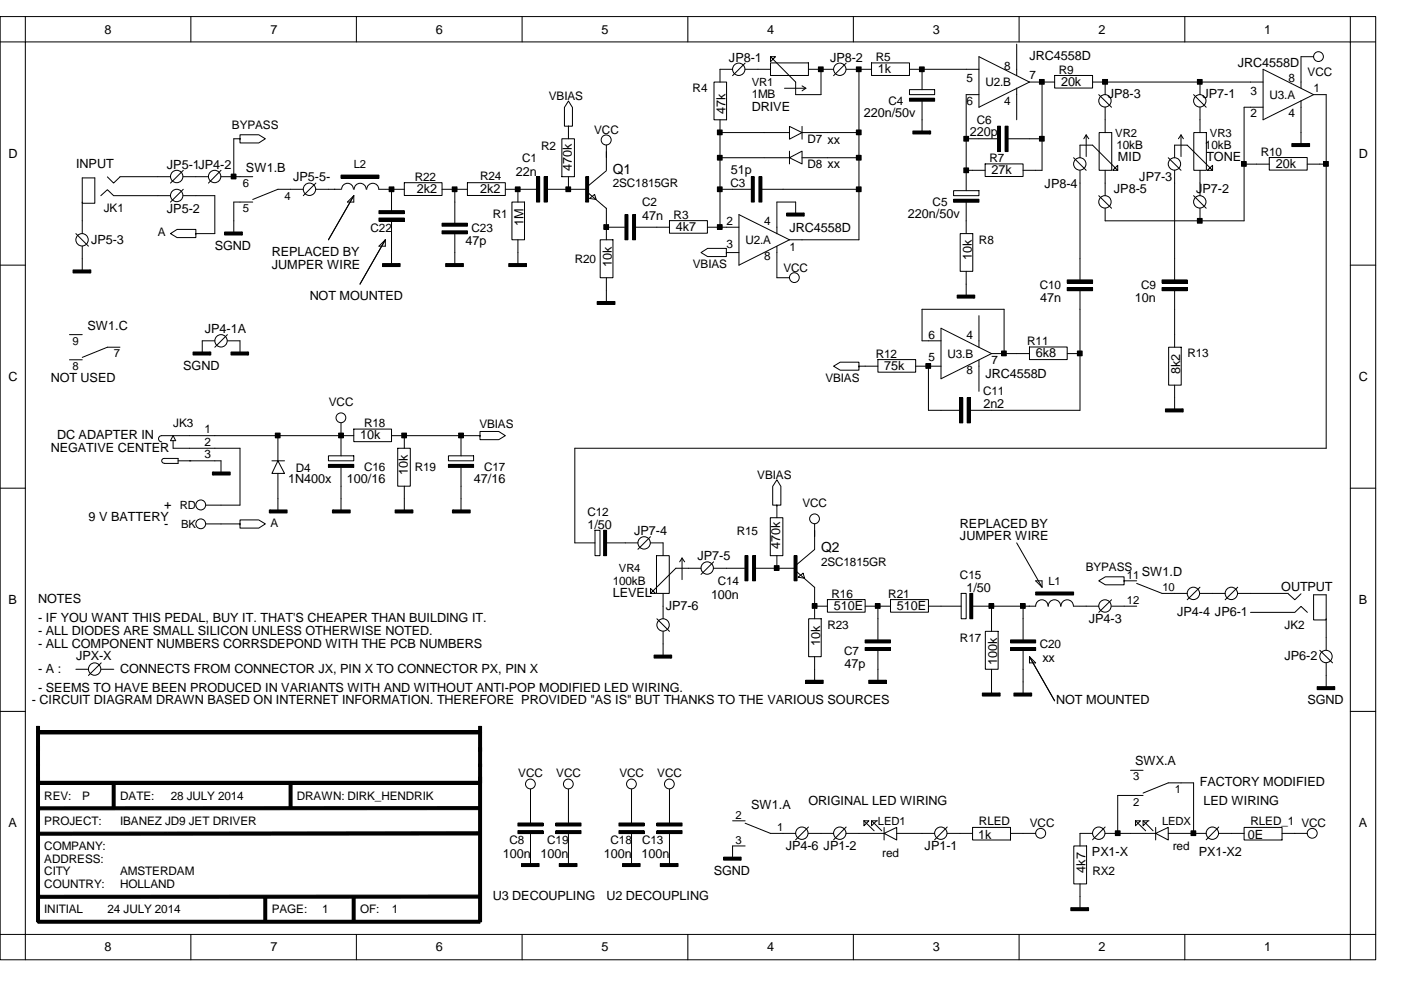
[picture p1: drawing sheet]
<svg xmlns="http://www.w3.org/2000/svg" width="297mm" height="210mm" viewBox="0 0 297 210" stroke-linecap="round" stroke-linejoin="round" font-family="sans-serif">
<g fill="none" stroke="#000" stroke-width=".21">
<path d="M0 3.5h291.7v200h-291.7zM5.4 8.9h280.9v189.2h-280.9zM5.4 3.5v5.4h-5.4M40.5 3.5v5.4M75.6 3.5v5.4M110.7 3.5v5.4M145.8 3.5v5.4M151.4 17.4h2.6v8h-2.6zM155.3 14.7h-2.6v2.7M158 13.4l-2.7 2.6M158 14.7h5.4M163.4 13.3h8v2.7h-8z"/>
<path d="M163.4 12h1l-1 1.1v-1.1l5.3 5.4v2.7h5.4v-5.4M166.3 18.7h4.6M170 18.2l.9 .5M170.9 18.7l-.9 .6M171.4 14.7h5.3M173.5 14.2h1v1h-1zM179.4 13.4l-2.7 2.6M179.4 14.7h5.4M180.9 3.5v5.4M181.6 14.2h1v1h-1zM182.1 14.7v36.1h-14.7M184.8 13.3h8v2.7h-8z"/>
<path d="M192.8 19h5.4v1.1h-5.4zM192.8 14.7h14.8M194.9 14.2h1.1v1h-1.1zM195.5 14.7v4.3M207.6 12l10.7 5.4-10.7 5.3zM215.6 9.4v6.6M215.6 18.7v6.7M216.1 3.5v5.4M218.3 17.4h5.3M220.4 16.8h1v1.1h-1zM220.9 17.4v18.7h-4M223.6 16h8v2.7h-8z"/>
<path d="M231.6 17.4h36.2M233.8 16.8h1v1.1h-1zM234.3 17.4v2.7M251.2 3.5v5.4M253.9 16.8h1v1.1h-1zM254.4 17.4v2.7M267.8 14.7l10.7 5.4-10.7 5.3zM278.5 12h-2.7v6.7M286.3 3.5v5.4h5.4M17.4 37.7h2.7v5.4h-2.7zM22.8 37.5l1.3 1.3 1.3-1.3M25.4 37.5h10.7"/>
<path d="M38.9 36.1l-2.8 2.7M38.9 37.5h5.3M46.9 36.1l-2.7 2.7M46.9 37.5h6.7M49 36.9h1v1h-1zM50.9 28.6h4l1.4 .8-1.4 .9h-4zM50.9 29.4h.1M50.9 29.4h-1.3v8.1M67 38.8l-2.7 2.7M72.3 37.1h8v.7h-8zM82.5 39.6h1v1h-1zM85.7 38.7h8v2.7h-8z"/>
<path d="M95.9 39.6h1v1h-1zM99.1 38.7h8v2.7h-8zM109.3 39.6h1v1h-1zM113.7 37.5h.7v5.3h-.7zM115.4 37.5h.6v5.3h-.6zM119.1 29.4h2.7v8.1h-2.7zM120 39.6h1v1h-1zM120.5 21.4l.9 1.4v4h-1.7v-4zM120.5 26.8h.1M120.5 26.8v2.6M120.5 37.5v2.6M124.2 37.5h.6v5.3h-.6z"/>
<path d="M128.6 36.2l-4.1 3.4M128.6 30.8v5.3M152.1 32.9h1v1.1h-1zM152.1 39.6h1v1h-1zM152.1 27.6h1v1h-1zM152.7 28.1h14.7M152.7 33.4h14.7M152.7 25.4v22.8M159.3 37.5h.6v5.3h-.6zM160.9 37.5h.6v5.3h-.6zM167.4 26.8l2.6 1.3-2.6 1.4zM167.4 33.4l2.6-1.4v2.8z"/>
<path d="M167.4 32v2.8M170 26.8v2.7M170 28.1h12.1M170 33.4h12.1M181.6 32.9h1v1.1h-1zM181.6 27.6h1v1h-1zM181.6 39.6h1v1h-1zM192.8 20.8h5.4v.7h-5.4zM193.5 27.8h3.6v.6h-3.6zM195.5 21.1v7M197.1 27.8h.2v.6h-.2zM204.3 28.9h1.1v1h-1.1z"/>
<path d="M204.3 35.6h1.1v1h-1.1zM204.8 29.4h6.6M204.8 36.1h4.1M207.6 20.1h-2.8v20.3M208.9 34.8h8v2.6h-8zM211.5 26.8h.6v5.3h-.6zM213.1 26.8h.6v5.3h-.6zM213.7 29.4h7.2M220.4 28.9h1v1h-1zM227.6 33.4l2.7 2.7M229 33.4v-2.6h2.6l5.4 5.3h-1.1l1.1-1v1M229 36.1v23.3"/>
<path d="M230.3 28.6v4.6M230.3 28.6l.5 .8M230.3 28.6l-.5 .8M233 20.1l2.7 2.6M233 28.1h2.7v8h-2.7zM234.3 22.7v5.4M234.3 36.1v5.4M247.7 33.4l2.7 2.7M249 33.4v-2.6h2.7l5.4 5.3h-1.1l1.1-1v1M249 36.1v23.3M250.4 28.6v4.6M250.4 28.6l.5 .8"/>
<path d="M250.4 28.6l-.6 .8M253.1 20.1l2.6 2.6M253.1 28.1h2.7v8h-2.7zM254.4 22.7v5.4M254.4 36.1v5.4M263.2 34.2h1v1.1h-1zM263.8 34.8h5.3M267.8 22.7h-4v24.1h-29.5v-2.6M269.1 33.4h8.1v2.7h-8.1zM273.9 30.4h3.5v.7h-3.5zM275.8 21.3v9.5M277.2 34.8h4"/>
<path d="M277.4 30.4h.3v.7h-.3zM278.5 20.1h2.7v74.9h-159.3v20.1h4.2M280.6 34.2h1v1.1h-1zM0 56.2h5.4M15.5 57.2h3.5v.7h-3.5zM16.1 49.5l2.7 2.7M17.4 42.8v6.7M17.4 52.2v5.3M19 57.2h.3v.7h-.3zM21.4 41.5l1.4-1.3 1.3 1.3M24.1 41.5h12M36.1 49.5l1.4-.9h4v1.8h-4z"/>
<path d="M38.9 40.1l-2.8 2.7M38.9 41.5h6.6v8h-4M41.5 49.5h.1M47.6 49.2h3.6v.6h-3.6zM51.2 49.2h.2v.6h-.2zM53.6 42.8h-4v6.7M64.3 40.1h-5.4l-5.3 2.2M67 40.1h5.3M72.4 40.1a1.25 1.25 0 0 1 1.3-1.2 1.25 1.25 0 0 1 1.2 1.2M75 41.5v1.3h-1.3zM75 41.5l-5.4 9.3M75.1 40.1a1.27 1.27 0 0 1 1.3-1.2 1.27 1.27 0 0 1 1.2 1.2"/>
<path d="M77.8 40.1a1.27 1.27 0 0 1 1.2-1.2 1.27 1.27 0 0 1 1.3 1.2M80.3 46.2h5.4v.7h-5.4zM80.3 44.7h5.4v.6h-5.4zM80.3 40.1h1.3M80.3 52.2l1.4-1.4v1.4zM81.1 55.9h3.5v.6h-3.5zM81.7 40.1h4M81.7 50.8l-5.4 9.4M83 40.1v4.6M83 47v9.2M84.6 55.9h.2v.6h-.2zM93.7 48.9h5.4v.7h-5.4z"/>
<path d="M93.7 47.3h5.4v.7h-5.4zM93.7 40.1h5.4M94.5 55.9h3.5v.6h-3.5zM96.4 40.1v7.3M96.4 49.7v6.5M98 55.9h.3v.6h-.3zM107.1 40.1h6.6M107.9 55.9h3.5v.6h-3.5zM108.5 42.8h2.7v8h-2.7zM109.8 40.1v2.7M109.8 50.8v5.4M111.4 55.9h.2v.6h-.2z"/>
<path d="M115.9 40.1h8.6M124.5 40.7l4.1 3.5M125 42.1l1.1-.9 .3 1.1zM127.3 50.8h2.7v8.1h-2.7zM128 47.6h1v1h-1zM128.6 44.2v6.6M128.6 58.9v5.4M128.6 48.2h3.8M132.5 45.5h.6v5.3h-.6zM134.1 45.5h.6v5.3h-.6zM134.7 48.2h7.2M141.9 46.8h8.1v2.6h-8.1z"/>
<path d="M148.6 53.6l1.4-.9h4v1.7h-4zM150 48.2h6.7M152.1 47.6h1v1h-1zM152.7 40.1h6.5M154 53.6h.1M154 53.6h2.7M156.7 45.5l10.7 5.3-10.7 5.4zM161.5 40.1h20.6M164.7 52.2v6.7h2.7M166.8 45.2h3.5v.6h-3.5zM168.7 45.5v-2.7h-4v6.8M170.3 45.2h.2v.6h-.2z"/>
<path d="M202.2 42.2h5.4v.7h-5.4zM202.2 40.4h5.4v1.1h-5.4zM203.6 49.5h2.6v8h-2.6zM204.8 42.5v7M204.8 57.5v5.4M226.3 59.4h5.3v.6h-5.3zM233 41.5l2.7 2.7M246.4 59.4h5.3v.6h-5.3zM253.1 41.5l2.6 2.7M253.9 46.3h1v1h-1zM254.4 44.2v2.6M286.3 56.2h5.4"/>
<path d="M14.7 76.3h2.7M14.7 71h2.7M25.4 73.6h-2.6l-5.4 2.2M40.9 74.6h3.6v.7h-3.6zM44.5 74.6h.2v.7h-.2zM45.5 72.3h-2.6v2.7M48.2 71l-2.7 2.6M48.2 72.3h2.7v2.7M49 74.6h3.5v.7h-3.5zM52.5 74.6h.2v.7h-.2zM126.6 63.9h3.6v.7h-3.6zM130.2 63.9h.2v.7h-.2z"/>
<path d="M176.7 77.6l1.4-.8h4v1.7h-4zM182.1 77.6h.1M182.1 77.6h4M186.1 76.2h8v2.7h-8zM194.1 77.6h5.4M196.3 77.1h1v1h-1zM196.8 77.6v9.4h6.6M199.5 69.6l10.7 5.4-10.7 5.3zM199.5 72.3h-4v-6.7h17.4v9.4M202.9 62.6h3.6v.6h-3.6zM206.5 62.6h.2v.6h-.2zM207.6 66.9v6.8"/>
<path d="M207.6 76.3v6.7M210.2 75h8.1M212.3 74.4h1.1v1h-1.1zM218.3 73.6h8v2.6h-8zM226.3 61h5.3v.6h-5.3zM226.3 75h2.7M228.4 74.4h1v1h-1zM229 61.7v25.3h-23.3M246.4 61h5.3v.6h-5.3zM247.8 73.6h2.6v8.1h-2.6zM249 61.7v11.9M34.8 98.2a.51 .51 0 0 1-.5-.5 .51 .51 0 0 1 .5-.5h3v1.1h-3"/>
<path d="M36.7 93.4v1.6h14.2v12.1h-7.2M36.7 92.4l.6 1h-1.2zM37.8 97.7h9.1v2.7M57.7 97.7h2.6M58.4 91.8h1v1h-1zM58.9 97.7l1.4 2.7h-2.6zM58.9 92.4v5.3M69.6 98.5h5.4v.6h-5.4zM69.6 96.6h5.4v1.1h-5.4zM71.8 91.8h1v1h-1zM72.3 89.7v6.9M72.3 98.7v9.7"/>
<path d="M75 92.4h-40.7a.66 .66 0 0 0-.7 .6 .66 .66 0 0 0 .7 .7M75 91h8v2.6h-8zM83 92.4h18.8M84.3 95h2.7v8.1h-2.7zM85.2 91.8h1v1h-1zM85.7 92.4v2.6M95.1 98.5h5.3v.6h-5.3zM95.1 96.6h5.3v1.1h-5.3zM97.2 91.8h1.1v1h-1.1zM97.7 92.4v4.2M97.7 98.7v9.7M101.8 91.5h3.9l1.4 .9-1.4 .8h-3.9z"/>
<path d="M101.8 92.4h.1M203.5 84.3h.6v5.4h-.6zM205.1 84.3h.6v5.4h-.6zM247.1 86.7h3.6v.6h-3.6zM249 81.7v5.3M250.7 86.7h.2v.6h-.2zM0 103.5h5.4M43.7 111.1h7.2M45 100.1h.3v.6h-.3zM45.3 100.1h3.5v.6h-3.5zM50.9 110.2h4l1.4 .9-1.4 .9h-4zM50.9 111.1h.1"/>
<path d="M57.1 108.1h.2v.7h-.2zM57.3 108.1h3.6v.7h-3.6zM58.9 100.4v8M70.5 108.1h.2v.7h-.2zM70.7 108.1h3.5v.7h-3.5zM83.8 108.1h3.5v.7h-3.5zM85.7 103.1v5.3M87.3 108.1h.2v.7h-.2zM95.9 108.1h.2v.7h-.2zM96.1 108.1h3.6v.7h-3.6zM126.1 112.4h1.1v5.4h-1.1zM128 112.4h.6v5.4h-.6z"/>
<path d="M128.2 115.1h7.1M137.9 113.8l-2.6 2.7M137.9 115.1h2.7v2.7M139.2 117.8h2.7v8h-2.7zM144.6 118.3v4.6M144.6 118.3l-.5 .8M144.6 118.3l.6 .8M151.3 119.1l-2.7 2.7M157.9 117.8h.7v5.3h-.7zM159.6 117.8h.6v5.3h-.6zM163.3 109.8h2.7v8h-2.7zM164.2 119.9h1v1h-1z"/>
<path d="M164.7 101.7l.9 1.4v4h-1.8v-4zM164.7 107.1h.1M164.7 107.1v2.7M164.7 117.8v2.7M168.4 117.8h.6v5.3h-.6zM172.7 116.5l-4 3.4M172.7 111.1v5.4M215.6 115.1l5.3 9.4M286.3 103.5h5.4M138.7 138.9h3.5v.6h-3.5zM139.3 131.2l2.6 2.7M140.6 125.8v5.4"/>
<path d="M140.6 133.9v5.3M142.2 138.9h.2v.6h-.2zM148.6 120.5h-5.3l-5.4 5.3h1.1l-1.1-1v1M151.3 120.5h6.6M160.1 120.5h8.6M168.7 121l4 3.5M169.2 122.4l1.1-.9 .3 1.1zM171.4 131.2h2.7v8h-2.7zM172.2 128h1v1h-1zM172.7 128.5h2.7M172.7 124.5v6.7M172.7 139.2v5.4"/>
<path d="M175.4 127.1h8v2.7h-8zM183.4 137.3h5.4v.6h-5.4zM183.4 135.7h5.4v.6h-5.4zM183.4 128.5h5.4M185.6 128h1v1h-1zM186.1 128.5v7.2M186.1 138v6.6M188.8 127.1h8v2.7h-8zM196.8 128.5h7M203.8 125.8h1v5.4h-1zM205.6 125.8h.6v5.4h-.6zM205.9 128.5h13.7a1.31 1.31 0 0 1 1.3-1.3 1.31 1.31 0 0 1 1.3 1.3"/>
<path d="M208.9 133.9h2.7v8h-2.7zM209.7 128h1v1h-1zM210.2 128.5v5.4M214.2 137.3h5.4v.6h-5.4zM214.2 135.7h5.4v.6h-5.4zM216.4 128h1v1h-1zM216.9 128.5v7.2M216.9 138v9.2M218.3 139.2l1.3 1.3h-1.3zM218.3 139.2l5.3 9.4M219.6 125.5h8v.7h-8zM219.6 123.1h1.3v1.4z"/>
<path d="M222.2 128.5a1.31 1.31 0 0 1 1.4-1.3 1.31 1.31 0 0 1 1.3 1.3M225 128.5a1.31 1.31 0 0 1 1.3-1.3 1.31 1.31 0 0 1 1.3 1.3h1.3M229 128.5h4M233 123.1l1.4-.8h3.9v1.7h-3.9zM235.7 127.2l-2.7 2.6M235.7 128.5h5.3M238.3 123.1h.1M238.3 123.1h2.7M241 123.7l5.4 2.1h5.3M254.4 124.5l-2.7 2.7M254.4 125.8h5.4M262.4 124.5l-2.6 2.7"/>
<path d="M262.4 125.8h10.7M265.1 129.8h9.4l1.3-1.2 1.4 1.2M273.1 125.9l1.4 1.3 1.3-1.3M278.5 126.1h2.7v5.3h-2.7zM279.8 137.9l2.7 2.6M281.2 131.2v6.7M0 150.8h5.4M7.7 155h.7v4.1h-.7zM7.7 154h.7v1.3h-.7zM7.7 158.2h.7v4.1h-.7zM8 154.9h93.8v.7h-93.8zM16.1 141.9h2.7"/>
<path d="M21.5 140.5l-2.7 2.7M21.5 141.9h2.6M101.5 155.3h.6v4h-.6zM101.5 154h.6v1.3h-.6zM101.5 158.5h.6v4.1h-.6zM170.8 144.2h3.5v.7h-3.5zM174.3 144.2h.2v.7h-.2zM184.2 144.2h3.5v.7h-3.5zM187.7 144.2h.3v.7h-.3zM208.3 146.9h3.5v.7h-3.5zM210.2 141.9v5.3M211.8 146.9h.2v.7h-.2z"/>
<path d="M215 146.9h3.5v.7h-3.5zM218.5 146.9h.2v.7h-.2zM279.3 145.6h3.5v.6h-3.5zM281.2 140.5v5.4M282.8 145.6h.2v.6h-.2zM286.3 150.8h5.4M7.7 164.7h.7v30.8h-.7zM7.7 162h.7v4h-.7zM8 176.4h93.8v.6l-93.8 .1zM8 171.1l93.8-.1v.7h-93.8zM8 165.7h93.8v.6h-93.8zM23.8 166h.6v5.4h-.6z"/>
<path d="M61.3 166h.6v5.4h-.6zM101.5 164.7h.6v30.8h-.6zM101.5 162h.6v4h-.6zM109.8 176.1h5.3v.6h-5.3zM109.8 174.5h5.3v.6h-5.3zM112.5 167.3v7.2M112.5 176.9v6.5M117.9 176.1h5.3v.6h-5.3zM117.9 174.5h5.3v.6h-5.3zM120.5 167.3v7.2M120.5 176.9v6.5M131.2 176.1h5.4v.6h-5.4z"/>
<path d="M131.2 174.5h5.4v.6h-5.4zM133.9 167.3v7.2M133.9 176.9v6.5M139.3 176.1h5.3v.6h-5.3zM139.3 174.5h5.3v.6h-5.3zM141.9 167.3v7.2M141.9 176.9v6.5M155.3 174h2.7M158 174.5l5.4 2.2h5.3M158 179.4h-2.7v2.7M171.4 175.3l-2.7 2.8M171.4 176.7h5.3"/>
<path d="M179.4 175.3l-2.7 2.8M179.4 176.7h8M183.2 174h1l-1 1.1zM183.2 174l2.1 2.1M184.8 174l2.1 2.1M184.8 174v1.1l1-1.1M184.8 174h1.3M187.4 176.7l2.7-1.3v2.7zM187.4 175.4v2.7M190.1 176.7h8.1M200.8 175.3l-2.6 2.8M200.8 176.7h5.4"/>
<path d="M206.2 175.4h8v2.7h-8zM214.2 176.7h5.4M227.7 179.4h2.7v8h-2.7zM231.6 176.7h-2.6v2.7M234.3 175.3l-2.7 2.8M234.3 176.7h10.7M236.5 176.1h1v1.1h-1zM239.7 163.3h2.7M240.7 174h1.1l-1.1 1.1zM240.7 174l2.2 2.1M242.4 174l2.1 2.1M242.4 174v1.1l1-1.1"/>
<path d="M242.4 168.1l5.3-2.1h5.4v10.7M242.4 174h1.2M242.4 168.7h-5.4v8M245 176.7l2.7-1.3v2.7zM245 175.4v2.7M247.7 176.7h8M252.5 176.1h1v1.1h-1zM258.4 175.3l-2.7 2.8M258.4 176.7h5.4M263.8 175.4h8v2.7h-8zM271.8 176.7h5.4M0 198.1h5.4v5.4"/>
<path d="M8 189.8h93.8v.6l-93.8 .1zM8 195.1h93.8v.6h-93.8zM40.5 198.1v5.4M55.9 190.2h.7v5.3h-.7zM74.7 190.2h.6v5.3h-.6zM75.6 198.1v5.4M110.6 183.1h3.5v.6h-3.5zM110.7 198.1v5.4M114.1 183.1h.2v.6h-.2zM118.6 183.1h3.5v.6h-3.5zM122.1 183.1h.2v.6h-.2zM132 183.1h3.5v.6h-3.5z"/>
<path d="M135.5 183.1h.2v.6h-.2zM140 183.1h3.5v.6h-3.5zM143.5 183.1h.3v.6h-.3zM145.8 198.1v5.4M153.4 181.7h3.5v.7h-3.5zM156.9 181.7h.2v.7h-.2zM180.9 198.1v5.4M216.1 198.1v5.4M227 192.4h3.6v.7h-3.6zM229 187.4v5.4M230.6 192.4h.2v.7h-.2zM251.2 198.1v5.4"/>
<path d="M291.7 198.1h-5.4v5.4"/>
<circle cx="156.6" cy="14.7" r="1.31"/>
<circle cx="178.1" cy="14.7" r="1.31"/>
<circle cx="279.5" cy="12" r="1.04"/>
<circle cx="37.5" cy="37.4" r="1.31"/>
<circle cx="45.5" cy="37.4" r="1.31"/>
<circle cx="128.5" cy="29.7" r="1.06"/>
<circle cx="228.9" cy="34.8" r="1.31"/>
<circle cx="234.3" cy="21.4" r="1.31"/>
<circle cx="249" cy="34.8" r="1.31"/>
<circle cx="254.4" cy="21.4" r="1.31"/>
<circle cx="17.4" cy="50.8" r="1.31"/>
<circle cx="37.5" cy="41.4" r="1.31"/>
<circle cx="65.6" cy="40.1" r="1.32"/>
<circle cx="168.4" cy="58.9" r="1.04"/>
<circle cx="234.3" cy="42.8" r="1.31"/>
<circle cx="254.4" cy="42.8" r="1.31"/>
<circle cx="46.9" cy="72.3" r="1.31"/>
<circle cx="72.3" cy="88.6" r="1.04"/>
<circle cx="42.6" cy="107.1" r="1.05"/>
<circle cx="42.6" cy="111.1" r="1.04"/>
<circle cx="136.6" cy="115.1" r="1.31"/>
<circle cx="172.7" cy="110" r="1.04"/>
<circle cx="140.6" cy="132.5" r="1.31"/>
<circle cx="149.9" cy="120.4" r="1.31"/>
<circle cx="234.3" cy="128.5" r="1.31"/>
<circle cx="253" cy="125.8" r="1.31"/>
<circle cx="261.1" cy="125.8" r="1.31"/>
<circle cx="281.1" cy="139.2" r="1.31"/>
<circle cx="20.1" cy="141.9" r="1.31"/>
<circle cx="112.5" cy="166.2" r="1.04"/>
<circle cx="120.5" cy="166.2" r="1.04"/>
<circle cx="133.9" cy="166.2" r="1.04"/>
<circle cx="141.9" cy="166.2" r="1.04"/>
<circle cx="170" cy="176.7" r="1.31"/>
<circle cx="178.1" cy="176.7" r="1.31"/>
<circle cx="199.5" cy="176.7" r="1.31"/>
<circle cx="220.6" cy="176.7" r="1.05"/>
<circle cx="233" cy="176.7" r="1.31"/>
<circle cx="257" cy="176.7" r="1.31"/>
<circle cx="278.2" cy="176.7" r="1.05"/>
</g>
<g fill="#000">
<path d="M8 176.4h93.8v.6l-93.8 .1zM8 171.1l93.8-.1v.7h-93.8zM8 189.8h93.8v.6l-93.8 .1z"/>
<path d="M173.5 14.2h1v1h-1z" fill-rule="evenodd"/>
<path d="M181.6 14.2h1v1h-1z" fill-rule="evenodd"/>
<path d="M194.9 14.2h1.1v1h-1.1z" fill-rule="evenodd"/>
<path d="M220.4 16.8h1v1.1h-1z" fill-rule="evenodd"/>
<path d="M233.8 16.8h1v1.1h-1z" fill-rule="evenodd"/>
<path d="M253.9 16.8h1v1.1h-1z" fill-rule="evenodd"/>
<path d="M49 36.9h1v1h-1z" fill-rule="evenodd"/>
<path d="M72.3 37.1h8v.7h-8z" fill-rule="evenodd"/>
<path d="M82.5 39.6h1v1h-1z" fill-rule="evenodd"/>
<path d="M95.9 39.6h1v1h-1z" fill-rule="evenodd"/>
<path d="M109.3 39.6h1v1h-1z" fill-rule="evenodd"/>
<path d="M113.7 37.5h.7v5.3h-.7z" fill-rule="evenodd"/>
<path d="M115.4 37.5h.6v5.3h-.6z" fill-rule="evenodd"/>
<path d="M120 39.6h1v1h-1z" fill-rule="evenodd"/>
<path d="M124.2 37.5h.6v5.3h-.6z" fill-rule="evenodd"/>
<path d="M152.1 32.9h1v1.1h-1z" fill-rule="evenodd"/>
<path d="M152.1 39.6h1v1h-1z" fill-rule="evenodd"/>
<path d="M152.1 27.6h1v1h-1z" fill-rule="evenodd"/>
<path d="M159.3 37.5h.6v5.3h-.6z" fill-rule="evenodd"/>
<path d="M160.9 37.5h.6v5.3h-.6z" fill-rule="evenodd"/>
<path d="M181.6 32.9h1v1.1h-1z" fill-rule="evenodd"/>
<path d="M181.6 27.6h1v1h-1z" fill-rule="evenodd"/>
<path d="M181.6 39.6h1v1h-1z" fill-rule="evenodd"/>
<path d="M192.8 20.8h5.4v.7h-5.4z" fill-rule="evenodd"/>
<path d="M193.5 27.8h3.6v.6h-3.6z" fill-rule="evenodd"/>
<path d="M197.1 27.8h.2v.6h-.2z" fill-rule="evenodd"/>
<path d="M204.3 28.9h1.1v1h-1.1z" fill-rule="evenodd"/>
<path d="M204.3 35.6h1.1v1h-1.1z" fill-rule="evenodd"/>
<path d="M211.5 26.8h.6v5.3h-.6z" fill-rule="evenodd"/>
<path d="M213.1 26.8h.6v5.3h-.6z" fill-rule="evenodd"/>
<path d="M220.4 28.9h1v1h-1z" fill-rule="evenodd"/>
<path d="M263.2 34.2h1v1.1h-1z" fill-rule="evenodd"/>
<path d="M273.9 30.4h3.5v.7h-3.5z" fill-rule="evenodd"/>
<path d="M277.4 30.4h.3v.7h-.3z" fill-rule="evenodd"/>
<path d="M280.6 34.2h1v1.1h-1z" fill-rule="evenodd"/>
<path d="M15.5 57.2h3.5v.7h-3.5z" fill-rule="evenodd"/>
<path d="M19 57.2h.3v.7h-.3z" fill-rule="evenodd"/>
<path d="M47.6 49.2h3.6v.6h-3.6z" fill-rule="evenodd"/>
<path d="M51.2 49.2h.2v.6h-.2z" fill-rule="evenodd"/>
<path d="M80.3 46.2h5.4v.7h-5.4z" fill-rule="evenodd"/>
<path d="M80.3 44.7h5.4v.6h-5.4z" fill-rule="evenodd"/>
<path d="M81.1 55.9h3.5v.6h-3.5z" fill-rule="evenodd"/>
<path d="M84.6 55.9h.2v.6h-.2z" fill-rule="evenodd"/>
<path d="M93.7 48.9h5.4v.7h-5.4z" fill-rule="evenodd"/>
<path d="M93.7 47.3h5.4v.7h-5.4z" fill-rule="evenodd"/>
<path d="M94.5 55.9h3.5v.6h-3.5z" fill-rule="evenodd"/>
<path d="M98 55.9h.3v.6h-.3z" fill-rule="evenodd"/>
<path d="M107.9 55.9h3.5v.6h-3.5z" fill-rule="evenodd"/>
<path d="M111.4 55.9h.2v.6h-.2z" fill-rule="evenodd"/>
<path d="M128 47.6h1v1h-1z" fill-rule="evenodd"/>
<path d="M132.5 45.5h.6v5.3h-.6z" fill-rule="evenodd"/>
<path d="M134.1 45.5h.6v5.3h-.6z" fill-rule="evenodd"/>
<path d="M152.1 47.6h1v1h-1z" fill-rule="evenodd"/>
<path d="M166.8 45.2h3.5v.6h-3.5z" fill-rule="evenodd"/>
<path d="M170.3 45.2h.2v.6h-.2z" fill-rule="evenodd"/>
<path d="M202.2 42.2h5.4v.7h-5.4z" fill-rule="evenodd"/>
<path d="M226.3 59.4h5.3v.6h-5.3z" fill-rule="evenodd"/>
<path d="M246.4 59.4h5.3v.6h-5.3z" fill-rule="evenodd"/>
<path d="M253.9 46.3h1v1h-1z" fill-rule="evenodd"/>
<path d="M40.9 74.6h3.6v.7h-3.6z" fill-rule="evenodd"/>
<path d="M44.5 74.6h.2v.7h-.2z" fill-rule="evenodd"/>
<path d="M49 74.6h3.5v.7h-3.5z" fill-rule="evenodd"/>
<path d="M52.5 74.6h.2v.7h-.2z" fill-rule="evenodd"/>
<path d="M126.6 63.9h3.6v.7h-3.6z" fill-rule="evenodd"/>
<path d="M130.2 63.9h.2v.7h-.2z" fill-rule="evenodd"/>
<path d="M196.3 77.1h1v1h-1z" fill-rule="evenodd"/>
<path d="M202.9 62.6h3.6v.6h-3.6z" fill-rule="evenodd"/>
<path d="M206.5 62.6h.2v.6h-.2z" fill-rule="evenodd"/>
<path d="M212.3 74.4h1.1v1h-1.1z" fill-rule="evenodd"/>
<path d="M226.3 61h5.3v.6h-5.3z" fill-rule="evenodd"/>
<path d="M228.4 74.4h1v1h-1z" fill-rule="evenodd"/>
<path d="M246.4 61h5.3v.6h-5.3z" fill-rule="evenodd"/>
<path d="M58.4 91.8h1v1h-1z" fill-rule="evenodd"/>
<path d="M69.6 98.5h5.4v.6h-5.4z" fill-rule="evenodd"/>
<path d="M71.8 91.8h1v1h-1z" fill-rule="evenodd"/>
<path d="M85.2 91.8h1v1h-1z" fill-rule="evenodd"/>
<path d="M95.1 98.5h5.3v.6h-5.3z" fill-rule="evenodd"/>
<path d="M97.2 91.8h1.1v1h-1.1z" fill-rule="evenodd"/>
<path d="M203.5 84.3h.6v5.4h-.6z" fill-rule="evenodd"/>
<path d="M205.1 84.3h.6v5.4h-.6z" fill-rule="evenodd"/>
<path d="M247.1 86.7h3.6v.6h-3.6z" fill-rule="evenodd"/>
<path d="M250.7 86.7h.2v.6h-.2z" fill-rule="evenodd"/>
<path d="M45 100.1h.3v.6h-.3z" fill-rule="evenodd"/>
<path d="M45.3 100.1h3.5v.6h-3.5z" fill-rule="evenodd"/>
<path d="M57.1 108.1h.2v.7h-.2z" fill-rule="evenodd"/>
<path d="M57.3 108.1h3.6v.7h-3.6z" fill-rule="evenodd"/>
<path d="M70.5 108.1h.2v.7h-.2z" fill-rule="evenodd"/>
<path d="M70.7 108.1h3.5v.7h-3.5z" fill-rule="evenodd"/>
<path d="M83.8 108.1h3.5v.7h-3.5z" fill-rule="evenodd"/>
<path d="M87.3 108.1h.2v.7h-.2z" fill-rule="evenodd"/>
<path d="M95.9 108.1h.2v.7h-.2z" fill-rule="evenodd"/>
<path d="M96.1 108.1h3.6v.7h-3.6z" fill-rule="evenodd"/>
<path d="M128 112.4h.6v5.4h-.6z" fill-rule="evenodd"/>
<path d="M157.9 117.8h.7v5.3h-.7z" fill-rule="evenodd"/>
<path d="M159.6 117.8h.6v5.3h-.6z" fill-rule="evenodd"/>
<path d="M164.2 119.9h1v1h-1z" fill-rule="evenodd"/>
<path d="M168.4 117.8h.6v5.3h-.6z" fill-rule="evenodd"/>
<path d="M138.7 138.9h3.5v.6h-3.5z" fill-rule="evenodd"/>
<path d="M142.2 138.9h.2v.6h-.2z" fill-rule="evenodd"/>
<path d="M172.2 128h1v1h-1z" fill-rule="evenodd"/>
<path d="M183.4 137.3h5.4v.6h-5.4z" fill-rule="evenodd"/>
<path d="M183.4 135.7h5.4v.6h-5.4z" fill-rule="evenodd"/>
<path d="M185.6 128h1v1h-1z" fill-rule="evenodd"/>
<path d="M205.6 125.8h.6v5.4h-.6z" fill-rule="evenodd"/>
<path d="M209.7 128h1v1h-1z" fill-rule="evenodd"/>
<path d="M214.2 137.3h5.4v.6h-5.4z" fill-rule="evenodd"/>
<path d="M214.2 135.7h5.4v.6h-5.4z" fill-rule="evenodd"/>
<path d="M216.4 128h1v1h-1z" fill-rule="evenodd"/>
<path d="M219.6 125.5h8v.7h-8z" fill-rule="evenodd"/>
<path d="M7.7 155h.7v4.1h-.7z" fill-rule="evenodd"/>
<path d="M7.7 154h.7v1.3h-.7z" fill-rule="evenodd"/>
<path d="M7.7 158.2h.7v4.1h-.7z" fill-rule="evenodd"/>
<path d="M8 154.9h93.8v.7h-93.8z" fill-rule="evenodd"/>
<path d="M101.5 155.3h.6v4h-.6z" fill-rule="evenodd"/>
<path d="M101.5 154h.6v1.3h-.6z" fill-rule="evenodd"/>
<path d="M101.5 158.5h.6v4.1h-.6z" fill-rule="evenodd"/>
<path d="M170.8 144.2h3.5v.7h-3.5z" fill-rule="evenodd"/>
<path d="M174.3 144.2h.2v.7h-.2z" fill-rule="evenodd"/>
<path d="M184.2 144.2h3.5v.7h-3.5z" fill-rule="evenodd"/>
<path d="M187.7 144.2h.3v.7h-.3z" fill-rule="evenodd"/>
<path d="M208.3 146.9h3.5v.7h-3.5z" fill-rule="evenodd"/>
<path d="M211.8 146.9h.2v.7h-.2z" fill-rule="evenodd"/>
<path d="M215 146.9h3.5v.7h-3.5z" fill-rule="evenodd"/>
<path d="M218.5 146.9h.2v.7h-.2z" fill-rule="evenodd"/>
<path d="M279.3 145.6h3.5v.6h-3.5z" fill-rule="evenodd"/>
<path d="M282.8 145.6h.2v.6h-.2z" fill-rule="evenodd"/>
<path d="M7.7 164.7h.7v30.8h-.7z" fill-rule="evenodd"/>
<path d="M7.7 162h.7v4h-.7z" fill-rule="evenodd"/>
<path d="M8 165.7h93.8v.6h-93.8z" fill-rule="evenodd"/>
<path d="M23.8 166h.6v5.4h-.6z" fill-rule="evenodd"/>
<path d="M61.3 166h.6v5.4h-.6z" fill-rule="evenodd"/>
<path d="M101.5 164.7h.6v30.8h-.6z" fill-rule="evenodd"/>
<path d="M101.5 162h.6v4h-.6z" fill-rule="evenodd"/>
<path d="M109.8 176.1h5.3v.6h-5.3z" fill-rule="evenodd"/>
<path d="M109.8 174.5h5.3v.6h-5.3z" fill-rule="evenodd"/>
<path d="M117.9 176.1h5.3v.6h-5.3z" fill-rule="evenodd"/>
<path d="M117.9 174.5h5.3v.6h-5.3z" fill-rule="evenodd"/>
<path d="M131.2 176.1h5.4v.6h-5.4z" fill-rule="evenodd"/>
<path d="M131.2 174.5h5.4v.6h-5.4z" fill-rule="evenodd"/>
<path d="M139.3 176.1h5.3v.6h-5.3z" fill-rule="evenodd"/>
<path d="M139.3 174.5h5.3v.6h-5.3z" fill-rule="evenodd"/>
<path d="M236.5 176.1h1v1.1h-1z" fill-rule="evenodd"/>
<path d="M252.5 176.1h1v1.1h-1z" fill-rule="evenodd"/>
<path d="M8 195.1h93.8v.6h-93.8z" fill-rule="evenodd"/>
<path d="M55.9 190.2h.7v5.3h-.7z" fill-rule="evenodd"/>
<path d="M74.7 190.2h.6v5.3h-.6z" fill-rule="evenodd"/>
<path d="M110.6 183.1h3.5v.6h-3.5z" fill-rule="evenodd"/>
<path d="M114.1 183.1h.2v.6h-.2z" fill-rule="evenodd"/>
<path d="M118.6 183.1h3.5v.6h-3.5z" fill-rule="evenodd"/>
<path d="M122.1 183.1h.2v.6h-.2z" fill-rule="evenodd"/>
<path d="M132 183.1h3.5v.6h-3.5z" fill-rule="evenodd"/>
<path d="M135.5 183.1h.2v.6h-.2z" fill-rule="evenodd"/>
<path d="M140 183.1h3.5v.6h-3.5z" fill-rule="evenodd"/>
<path d="M143.5 183.1h.3v.6h-.3z" fill-rule="evenodd"/>
<path d="M153.4 181.7h3.5v.7h-3.5z" fill-rule="evenodd"/>
<path d="M156.9 181.7h.2v.7h-.2z" fill-rule="evenodd"/>
<path d="M227 192.4h3.6v.7h-3.6z" fill-rule="evenodd"/>
<path d="M230.6 192.4h.2v.7h-.2z" fill-rule="evenodd"/>
</g>
<g font-size="2.9">
<text x="129.9" y="36.8">Q1</text>
<text x="174.1" y="117.1">Q2</text>
</g>
<g font-size="2.7">
<text x="22.2" y="7.1">8</text>
<text x="57.3" y="7.1">7</text>
<text x="92.4" y="7.1">6</text>
<text x="127.5" y="7.1">5</text>
<text x="162.6" y="7.1">4</text>
<text x="197.8" y="7.1">3</text>
<text x="232.9" y="7.1">2</text>
<text x="268.1" y="7.1">1</text>
<text x="154.6" y="13.1">JP8-1</text>
<text x="176" y="13.1">JP8-2</text>
<text x="186.1" y="15.5">1k</text>
<text x="218.3" y="12.8">JRC4558D</text>
<text x="262.5" y="14.1">JRC4558D</text>
<text x="159.4" y="23.5">DRIVE</text>
<text x="225" y="18.2">20k</text>
<text x="234.9" y="20.9">JP8-3</text>
<text x="254.9" y="20.9">JP7-1</text>
<text x="153.8" y="24.1" transform="rotate(-90 153.8 24.1)">47k</text>
<text x="183.1" y="24.8">220n/50v</text>
<text x="205.7" y="28.9">220p</text>
<text x="1.8" y="33.5">D</text>
<text x="16.1" y="35.6">INPUT</text>
<text x="35.4" y="35.8">JP5-1JP4-2</text>
<text x="237" y="34.2">MID</text>
<text x="255.8" y="34.2">TONE</text>
<text x="270.5" y="35.6">20k</text>
<text x="288.1" y="33.5">D</text>
<text x="52.2" y="36.4">SW1.B</text>
<text x="62.1" y="38.5">JP5-5-</text>
<text x="88.4" y="40.9">2k2</text>
<text x="101.8" y="40.9">2k2</text>
<text x="109.4" y="37.2">22n</text>
<text x="121.2" y="36.2" transform="rotate(-90 121.2 36.2)">470k</text>
<text x="154.9" y="36.9">51p</text>
<text x="210.2" y="36.9">27k</text>
<text x="221.5" y="39.8">JP8-4</text>
<text x="236.2" y="41">JP8-5</text>
<text x="241.6" y="38.5">JP7-3</text>
<text x="253.6" y="41">JP7-2</text>
<text x="35.4" y="45.2">JP5-2</text>
<text x="111" y="47.9" transform="rotate(-90 111 47.9)">1M</text>
<text x="136.2" y="46.6">47n</text>
<text x="192.5" y="46.3">220n/50v</text>
<text x="19.3" y="51.7">JP5-3</text>
<text x="45.5" y="53">SGND</text>
<text x="98.7" y="51.9">47p</text>
<text x="143.3" y="48.9">4k7</text>
<text x="167.4" y="49.3">JRC4558D</text>
<text x="57.6" y="54.3">REPLACED BY</text>
<text x="57.6" y="57">JUMPER WIRE</text>
<text x="129.7" y="56.5" transform="rotate(-90 129.7 56.5)">10k</text>
<text x="206" y="55.2" transform="rotate(-90 206 55.2)">10k</text>
<text x="65.7" y="63.7">NOT MOUNTED</text>
<text x="220.5" y="64">47n</text>
<text x="240.6" y="64">10n</text>
<text x="18.5" y="69.9">SW1.C</text>
<text x="43.4" y="70.6">JP4-1A</text>
<text x="219.6" y="75.7">6k8</text>
<text x="1.8" y="80.8">C</text>
<text x="10.7" y="81.1">NOT USED</text>
<text x="38.9" y="78.4">SGND</text>
<text x="187.5" y="78.4">75k</text>
<text x="208.9" y="80.1">JRC4558D</text>
<text x="250.2" y="79.3" transform="rotate(-90 250.2 79.3)">8k2</text>
<text x="288.1" y="80.8">C</text>
<text x="208.5" y="86.4">2n2</text>
<text x="10.7" y="95.8">NEGATIVE CENTER</text>
<text x="12.1" y="93.1">DC ADAPTER IN</text>
<text x="76.4" y="93.1">10k</text>
<text x="86.4" y="100.7" transform="rotate(-90 86.4 100.7)">10k</text>
<text x="34.8" y="107.9">+</text>
<text x="61.1" y="102.5">1N400x</text>
<text x="73.5" y="102.5">100/16</text>
<text x="100.5" y="102.5">47/16</text>
<text x="18.8" y="110.5">9 V BATTERY</text>
<text x="34.8" y="111.9">-</text>
<text x="124.5" y="112.2">1/50</text>
<text x="134.4" y="113.5">JP7-4</text>
<text x="203.5" y="111.9">REPLACED BY</text>
<text x="147.9" y="118.8">JP7-5</text>
<text x="165.4" y="116.5" transform="rotate(-90 165.4 116.5)">470k</text>
<text x="203.5" y="114.6">JUMPER WIRE</text>
<text x="204.9" y="125.6">1/50</text>
<text x="242.1" y="122">SW1.D</text>
<text x="271.6" y="125.3">OUTPUT</text>
<text x="1.8" y="128.1">B</text>
<text x="8.1" y="132">- IF YOU WANT THIS PEDAL, BUY IT. THAT'S CHEAPER THAN BUILDING IT.</text>
<text x="8.1" y="127.9">NOTES</text>
<text x="129.9" y="126.6">LEVEL</text>
<text x="141.1" y="129.3">JP7-6</text>
<text x="150.7" y="126.9">100n</text>
<text x="176.8" y="129.3">510E</text>
<text x="190.2" y="129.3">510E</text>
<text x="230.8" y="132">JP4-3</text>
<text x="249.6" y="130.7">JP4-4 JP6-1</text>
<text x="288.1" y="128.1">B</text>
<text x="8.1" y="134.6">- ALL DIODES ARE SMALL SILICON UNLESS OTHERWISE NOTED.</text>
<text x="8.1" y="137.3">- ALL COMPONENT NUMBERS CORRSDEPOND WITH THE PCB NUMBERS</text>
<text x="173.9" y="136.9" transform="rotate(-90 173.9 136.9)">10k</text>
<text x="8.1" y="142.7">- A :</text>
<text x="16.1" y="140">JPX-X</text>
<text x="25.5" y="142.7">CONNECTS FROM CONNECTOR JX, PIN X TO CONNECTOR PX, PIN X</text>
<text x="179" y="141.6">47p</text>
<text x="211.4" y="141" transform="rotate(-90 211.4 141)">100k</text>
<text x="221" y="140.3">xx</text>
<text x="272.3" y="140">JP6-2</text>
<text x="6.7" y="149.4">- CIRCUIT DIAGRAM DRAWN BASED ON INTERNET INFORMATION. THEREFORE PROVIDED &quot;AS IS&quot; BUT THANKS TO THE VARIOUS SOURCES</text>
<text x="8.1" y="146.7">- SEEMS TO HAVE BEEN PRODUCED IN VARIANTS WITH AND WITHOUT ANTI-POP MODIFIED LED WIRING.</text>
<text x="223.9" y="149.4">NOT MOUNTED</text>
<text x="277.2" y="149.4">SGND</text>
<text x="240.7" y="162.3">SWX.A</text>
<text x="254.4" y="166.8">FACTORY MODIFIED</text>
<text x="159.3" y="171.6">SW1.A</text>
<text x="171.4" y="170.8">ORIGINAL LED WIRING</text>
<text x="255.2" y="170.8">LED WIRING</text>
<text x="1.8" y="175.4">A</text>
<text x="207.4" y="177.8">1k</text>
<text x="264.5" y="177.8">0E</text>
<text x="288.1" y="175.4">A</text>
<text x="106.6" y="181.8">100n</text>
<text x="114.6" y="181.8">100n</text>
<text x="128" y="181.8">100n</text>
<text x="136" y="181.8">100n</text>
<text x="151.3" y="185.5">SGND</text>
<text x="166.6" y="180.2">JP4-6 JP1-2</text>
<text x="196" y="180.2">JP1-1</text>
<text x="230.1" y="185" transform="rotate(-90 230.1 185)">4k7</text>
<text x="231.5" y="181.5">PX1-X</text>
<text x="254.2" y="181.5">PX1-X2</text>
<text x="104.5" y="190.8">U3 DECOUPLING</text>
<text x="128.6" y="190.8">U2 DECOUPLING</text>
<text x="22.2" y="201.7">8</text>
<text x="57.3" y="201.7">7</text>
<text x="92.4" y="201.7">6</text>
<text x="127.5" y="201.7">5</text>
<text x="162.6" y="201.7">4</text>
<text x="197.8" y="201.7">3</text>
<text x="232.9" y="201.7">2</text>
<text x="268.1" y="201.7">1</text>
</g>
<g font-size="2.5">
<text x="185.7" y="13">R5</text>
<text x="204.9" y="17.5">5</text>
<text x="212.9" y="14.8">8</text>
<text x="218.3" y="16.8">7</text>
<text x="224.5" y="15.6">R9</text>
<text x="273.2" y="17.5">8</text>
<text x="277.2" y="16">VCC</text>
<text x="116.4" y="21.2">VBIAS</text>
<text x="146.9" y="19.5">R4</text>
<text x="159.4" y="20.9">1MB</text>
<text x="188.4" y="22.2">C4</text>
<text x="204.9" y="22.2">6</text>
<text x="208.9" y="18.2">U2.B</text>
<text x="212.9" y="22.2">4</text>
<text x="265.1" y="20.2">3</text>
<text x="269.2" y="20.9">U3.A</text>
<text x="278.5" y="19.5">1</text>
<text x="49.2" y="27.3">BYPASS</text>
<text x="126" y="28.5">VCC</text>
<text x="207.1" y="26.2">C6</text>
<text x="265.1" y="24.9">2</text>
<text x="273.2" y="24.9">4</text>
<text x="110.7" y="34.4">C1</text>
<text x="114.7" y="31.7">R2</text>
<text x="171.2" y="30.4">D7 xx</text>
<text x="171.2" y="35.6">D8 xx</text>
<text x="209.8" y="34.4">R7</text>
<text x="236.7" y="31.6">10kB</text>
<text x="255.5" y="31.6">10kB</text>
<text x="267.3" y="33">R10</text>
<text x="87.9" y="38.4">R22</text>
<text x="101.8" y="38.3">R24</text>
<text x="129.9" y="39.7">2SC1815GR</text>
<text x="154.9" y="39.6">C3</text>
<text x="22" y="45">JK1</text>
<text x="104.5" y="46.3">R1</text>
<text x="136.1" y="43.7">C2</text>
<text x="142.8" y="46.4">R3</text>
<text x="154" y="47.8">2</text>
<text x="162" y="47.8">4</text>
<text x="197.7" y="43.6">C5</text>
<text x="33.5" y="50.1">A</text>
<text x="78.6" y="49.1">C22</text>
<text x="100" y="49.1">C23</text>
<text x="154" y="52.5">3</text>
<text x="158" y="51.7">U2.A</text>
<text x="167.4" y="53.1">1</text>
<text x="207.6" y="51.6">R8</text>
<text x="121.9" y="55.7">R20</text>
<text x="146.9" y="56.8">VBIAS</text>
<text x="162" y="55.2">8</text>
<text x="166.1" y="57.6">VCC</text>
<text x="220.5" y="61.2">C10</text>
<text x="241.9" y="61.2">C9</text>
<text x="196.8" y="71.9">6</text>
<text x="204.9" y="71.9">4</text>
<text x="185.7" y="75.9">R12</text>
<text x="196.8" y="76.6">5</text>
<text x="200.9" y="75.8">U3.B</text>
<text x="210.2" y="77.2">7</text>
<text x="217.8" y="73.2">R11</text>
<text x="251.8" y="75.8">R13</text>
<text x="175" y="80.9">VBIAS</text>
<text x="204.9" y="79.2">8</text>
<text x="208.4" y="83.8">C11</text>
<text x="69.7" y="86.1">VCC</text>
<text x="36.7" y="90.6">JK3</text>
<text x="43.4" y="91.8">1</text>
<text x="43.4" y="94.5">2</text>
<text x="77.2" y="90.6">R18</text>
<text x="101.6" y="90.8">VBIAS</text>
<text x="43.4" y="97.2">3</text>
<text x="62.7" y="100">D4</text>
<text x="77.2" y="99.9">C16</text>
<text x="87.9" y="99.9">R19</text>
<text x="102.7" y="99.9">C17</text>
<text x="160.6" y="101.5">VBIAS</text>
<text x="170.1" y="107.5">VCC</text>
<text x="57.3" y="111.7">A</text>
<text x="124.5" y="109.3">C12</text>
<text x="156.2" y="113.4">R15</text>
<text x="129.9" y="124">100kB</text>
<text x="152.2" y="124.1">C14</text>
<text x="174.1" y="120">2SC1815GR</text>
<text x="203.5" y="122.7">C15</text>
<text x="230.2" y="121.1">BYPASS</text>
<text x="176.3" y="126.7">R16</text>
<text x="188.3" y="126.7">R21</text>
<text x="175.4" y="133.3">R23</text>
<text x="203.5" y="136">R17</text>
<text x="220.5" y="137.5">C20</text>
<text x="272.4" y="133.4">JK2</text>
<text x="179" y="138.8">C7</text>
<text x="109.9" y="164.7">VCC</text>
<text x="117.9" y="164.7">VCC</text>
<text x="131.3" y="164.7">VCC</text>
<text x="139.4" y="164.7">VCC</text>
<text x="9.4" y="169.5">REV:</text>
<text x="17.4" y="169.5">P</text>
<text x="25.5" y="169.5">DATE:</text>
<text x="36.2" y="169.5">28 JULY 2014</text>
<text x="62.9" y="169.5">DRAWN: DIRK_HENDRIK</text>
<text x="9.4" y="174.9">PROJECT:</text>
<text x="25.5" y="174.9">IBANEZ JD9 JET DRIVER</text>
<text x="108" y="179">C8</text>
<text x="116" y="179">C19</text>
<text x="129.5" y="179">C18</text>
<text x="136.1" y="179">C13</text>
<text x="207.6" y="174.8">RLED</text>
<text x="218.4" y="175.4">VCC</text>
<text x="265.1" y="174.8">RLED_1 VCC</text>
<text x="9.4" y="180.3">COMPANY:</text>
<text x="9.4" y="185.6">CITY</text>
<text x="9.4" y="182.9">ADDRESS:</text>
<text x="25.5" y="185.6">AMSTERDAM</text>
<text x="187.1" y="181.7">red</text>
<text x="231.6" y="185.5">RX2</text>
<text x="248.7" y="180.3">red</text>
<text x="9.4" y="188.3">COUNTRY:</text>
<text x="25.5" y="188.3">HOLLAND</text>
<text x="9.4" y="193.6">INITIAL</text>
<text x="22.8" y="193.6">24 JULY 2014</text>
<text x="57.6" y="193.6">PAGE:</text>
<text x="68.3" y="193.6">1</text>
<text x="76.4" y="193.6">OF:</text>
<text x="83.1" y="193.6">1</text>
</g>
<g font-size="2.4">
<text x="159.4" y="18.2">VR1</text>
<text x="236.5" y="29">VR2</text>
<text x="256.5" y="29">VR3</text>
<text x="75" y="35.6">L2</text>
<text x="51.5" y="39.7">6</text>
<text x="51.5" y="45">5</text>
<text x="60.3" y="42.3">4</text>
<text x="15.4" y="73.1">9</text>
<text x="24.2" y="75.8">7</text>
<text x="15.4" y="78.4">8</text>
<text x="38.1" y="107.9">RD</text>
<text x="38.4" y="112">BK</text>
<text x="131.2" y="121.3">VR4</text>
<text x="222.3" y="124">L1</text>
<text x="238.9" y="122.7">11</text>
<text x="246.5" y="125.3">10</text>
<text x="238.9" y="128">12</text>
<text x="240.3" y="165.5">3</text>
<text x="156" y="173.6">2</text>
<text x="240.3" y="170.8">2</text>
<text x="249.1" y="168.2">1</text>
<text x="156" y="178.9">3</text>
<text x="164.8" y="176.2">1</text>
<text x="186.1" y="174.9">LED1</text>
<text x="246.4" y="174.9">LEDX</text>
</g>
</svg>
